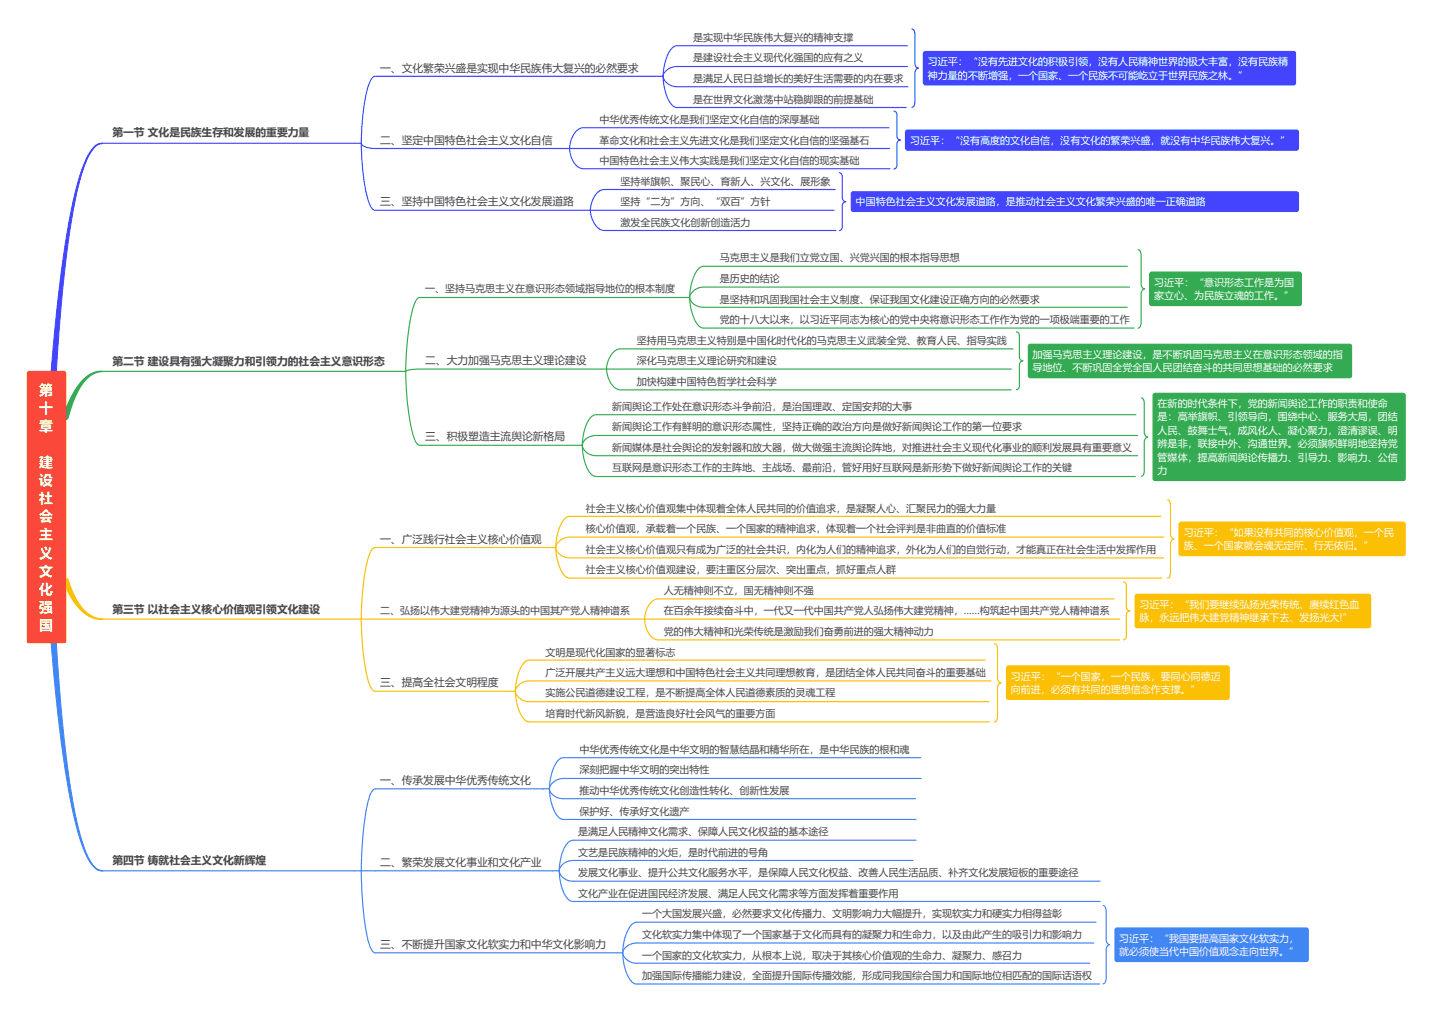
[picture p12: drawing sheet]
<svg xmlns="http://www.w3.org/2000/svg" width="420mm" height="297mm" viewBox="0 0 420 297" stroke-linecap="round" stroke-linejoin="round" font-family="sans-serif">
<path d="M267.5 8.5a1.25 1.25 0 0 1 .9 1.4l.1 9a1.23 1.23 0 0 0 1 1.1 1.33 1.33 0 0 0-1.1 1.2v9a1.24 1.24 0 0 1-1 1.3M262.2 32.6a.98 .98 0 0 1 1 1.1v6.5a1.06 1.06 0 0 0 1 .9 1.14 1.14 0 0 0-1 .9v6.6a.99 .99 0 0 1-1 1M246.2 50.7a.98 .98 0 0 1 .9 1l.1 6.6a1.06 1.06 0 0 0 1 .8 1.14 1.14 0 0 0-1.1 1v6.6a.99 .99 0 0 1-1 .9" fill="none" stroke="#44f" stroke-width=".34"/>
<path d="M333.8 73.2a1.25 1.25 0 0 1 1 1.5v8.9a1.23 1.23 0 0 0 1 1.1 1.33 1.33 0 0 0-1 1.3v8.9a1.24 1.24 0 0 1-1 1.3M298.1 97.3a.98 .98 0 0 1 1 1.1v6.6a1.06 1.06 0 0 0 1 .8 1.14 1.14 0 0 0-1 .9v6.6a.99 .99 0 0 1-1 1M334.8 116.7a1.25 1.25 0 0 1 .9 1.4l.1 9a1.23 1.23 0 0 0 1 1.1 1.33 1.33 0 0 0-1.1 1.2v9a1.24 1.24 0 0 1-1 1.3" fill="none" stroke="#34ab52" stroke-width=".34"/>
<path d="M342.5 146.5a1.25 1.25 0 0 1 .9 1.5l.1 8.9a1.23 1.23 0 0 0 1 1.1 1.33 1.33 0 0 0-1.1 1.3v8.9a1.24 1.24 0 0 1-1 1.3M329.5 170.6a.98 .98 0 0 1 1 1.1v6.6a1.06 1.06 0 0 0 1 .8 1.14 1.14 0 0 0-1 .9v6.7a.99 .99 0 0 1-1 .9M291.7 188.7a1.25 1.25 0 0 1 1 1.5v8.9a1.23 1.23 0 0 0 1 1.1 1.33 1.33 0 0 0-1 1.3v8.9a1.24 1.24 0 0 1-1 1.3" fill="none" stroke="#fbbf04" stroke-width=".34"/>
<path d="M323.6 265.5a1.25 1.25 0 0 1 1 1.5v8.9a1.23 1.23 0 0 0 1 1.1 1.33 1.33 0 0 0-1 1.2l-.1 9a1.24 1.24 0 0 1-.9 1.3" fill="none" stroke="#4087f3" stroke-width=".34"/>
<path d="M27.5 43.2a3 3 0 0 1 2.6-1.2 6.8 6.8 0 0 0-4.6 4.8l-1.4 3.9-1.3 4.8-2.4 13.1-2.1 17.3-1.7 21.6a3.1 3.1 0 0 1-.6 2.3 .96 .96 0 0 1-1-.5 .96 .96 0 0 1 .1-1l2.4-25.1 1.5-10.6 1.5-9.1 1.6-7.2 1.7-6 1.8-4.4z" fill-rule="evenodd" fill="#44f"/>
<path d="M27.5 43.2a3 3 0 0 1 2.6-1.2 6.8 6.8 0 0 0-4.6 4.8l-1.4 3.9-1.3 4.8-2.4 13.1-2.1 17.3-1.7 21.6a3.1 3.1 0 0 1-.6 2.3 .96 .96 0 0 1-1-.5 .96 .96 0 0 1 .1-1l2.4-25.1 1.5-10.6 1.5-9.1 1.6-7.2 1.7-6 1.8-4.4z" fill="none" stroke="#44f" stroke-width=".29"/>
<path d="M110.1 22.4a2.79 2.79 0 0 0-1.8 2.2 59.9 59.9 0 0 0-2.3 17.4h-1.9M110.1 43.5l-2.7-.3a1.73 1.73 0 0 1-1.4-1.2 62.9 62.9 0 0 0 2.3 17.4 2.79 2.79 0 0 0 1.8 2.3" fill="none" stroke="#44f" stroke-width=".34"/>
<path d="M24.3 111.4a6.9 6.9 0 0 1 5.8-2.5 9.3 9.3 0 0 0-7.3 6.1l-2.4 5.9a3 3 0 0 1-1 2.1 .95 .95 0 0 1-.9-.6 .95 .95 0 0 1 .3-1.1l2.6-5.8 1.4-2.3z" fill-rule="evenodd" fill="#34ab52"/>
<path d="M24.3 111.4a6.9 6.9 0 0 1 5.8-2.5 9.3 9.3 0 0 0-7.3 6.1l-2.4 5.9a3 3 0 0 1-1 2.1 .95 .95 0 0 1-.9-.6 .95 .95 0 0 1 .3-1.1l2.6-5.8 1.4-2.3z" fill="none" stroke="#34ab52" stroke-width=".29"/>
<path d="M123.1 87.2a3 3 0 0 0-1.7 2.5 73 73 0 0 0-2.4 19.2h-1.8M123.1 108.2l-2.6 .2-1.4 .4a65.7 65.7 0 0 0 2.7 20.4l.8 1.2 .5 .2" fill="none" stroke="#34ab52" stroke-width=".34"/>
<path d="M18.7 169.7a.95 .95 0 0 1 1.1 0 .95 .95 0 0 1 .4 1l1.3 3.2 1.5 2.8a9.2 9.2 0 0 0 7.1 4.8 9.5 9.5 0 0 1-8.4-5l-2.5-4.5a2.85 2.85 0 0 1-.5-2.3z" fill-rule="evenodd" fill="#fbbf04"/>
<path d="M18.7 169.7a.95 .95 0 0 1 1.1 0 .95 .95 0 0 1 .4 1l1.3 3.2 1.5 2.8a9.2 9.2 0 0 0 7.1 4.8 9.5 9.5 0 0 1-8.4-5l-2.5-4.5a2.85 2.85 0 0 1-.5-2.3z" fill="none" stroke="#fbbf04" stroke-width=".29"/>
<path d="M110.1 160.5a2.9 2.9 0 0 0-1.8 2.4 67.5 67.5 0 0 0-2.3 18.6h-1.9M110.1 181.5h-4a67.4 67.4 0 0 0 2.2 18.8 2.93 2.93 0 0 0 1.8 2.4" fill="none" stroke="#fbbf04" stroke-width=".34"/>
<path d="M15.2 187.9a.82 .82 0 0 1 1-.2 .82 .82 0 0 1 .3 1l1.7 21.9 2.1 17.6 2.4 13.4 1.4 5.1 1.4 3.9a8.6 8.6 0 0 0 3.6 4.5l1 .3a5.8 5.8 0 0 1-4.5-3.9l-1.6-3.8-1.5-5.1-1.5-6.4-1.5-7.9-1.4-10-1.4-11.2-1.7-18.3z" fill-rule="evenodd" fill="#4087f3"/>
<path d="M15.2 187.9a.82 .82 0 0 1 1-.2 .82 .82 0 0 1 .3 1l1.7 21.9 2.1 17.6 2.4 13.4 1.4 5.1 1.4 3.9a8.6 8.6 0 0 0 3.6 4.5l1 .3a5.8 5.8 0 0 1-4.5-3.9l-1.6-3.8-1.5-5.1-1.5-6.4-1.5-7.9-1.4-10-1.4-11.2-1.7-18.3z" fill="none" stroke="#4087f3" stroke-width=".29"/>
<g fill="none" stroke="#4087f3" stroke-width=".34">
<path d="M110.1 231.3a2.92 2.92 0 0 0-1.7 2.4 88 88 0 0 0-2.4 21.7h-1.9M161.2 231.3a3.9 3.9 0 0 0 4.1 2.9M161.2 231.3a13.4 13.4 0 0 0 2.9 8.5l1.2 .5M165.3 222.2a4.6 4.6 0 0 0-3.1 3.7l-.6 2.1-.4 3.3h-1.9M165.3 228.3a4 4 0 0 0-4.1 3M110.1 255.4h-4a85.5 85.5 0 0 0 2.3 21.6 2.92 2.92 0 0 0 1.7 2.4M164.1 255.4a3.8 3.8 0 0 0 4 3M164.1 255.4a13.1 13.1 0 0 0 2.8 8.4l1.2 .5M168.1 246.4a4.4 4.4 0 0 0-3.1 3.6l-.6 2.2-.3 3.2h-1.9M168.1 252.3a3.8 3.8 0 0 0-4 3.1M182.7 279.4a13.6 13.6 0 0 0 2.9 8.7l1.2 .4M182.7 279.4a4 4 0 0 0 4.1 3.1"/>
<path d="M186.8 270.4a4.6 4.6 0 0 0-3.1 3.7l-.6 2.1-.4 3.2h-1.9M186.8 276.5a3.9 3.9 0 0 0-4.1 2.9"/>
</g>
<path d="M198.6 13.4a4.6 4.6 0 0 0-3.1 3.7l-.6 2.1-.3 3.2h-1.9M198.6 19.5a3.9 3.9 0 0 0-4 2.9M171.2 37.5a4.8 4.8 0 0 0-3.8 4.3l-.3 1.7h-1.8M194.6 22.4a4 4 0 0 0 4 3M194.6 22.4a13.6 13.6 0 0 0 2.8 8.6l1.2 .5M171.2 43.5h-4a6.2 6.2 0 0 0 3.2 5.8l.8 .2M177.3 55.6a4.8 4.8 0 0 0-3.8 4.3l-.3 1.8h-1.8M177.3 61.7h-4a6.3 6.3 0 0 0 3.2 5.8l.8 .1" fill="none" stroke="#44f" stroke-width=".34"/>
<path d="M206.4 78.1a4.6 4.6 0 0 0-3.1 3.7l-.6 2.1-.3 3.3h-1.9M202.4 87.2a3.9 3.9 0 0 0 4 2.9M202.4 87.2a13.4 13.4 0 0 0 2.8 8.5l1.2 .5M206.4 84.2a4 4 0 0 0-4 3M182 102.3a4.8 4.8 0 0 0-3.8 4.2l-.2 1.7h-1.9M182 108.2h-3.9a6.6 6.6 0 0 0 3.2 6l.7 .1M170.9 130.6a3.8 3.8 0 0 0 4 3M170.9 130.6a13.4 13.4 0 0 0 2.7 8.6l1.3 .5M174.9 121.6a4.4 4.4 0 0 0-3.1 3.7l-.6 2.1-.3 3.2h-1.9M174.9 127.7a3.7 3.7 0 0 0-4 2.9" fill="none" stroke="#34ab52" stroke-width=".34"/>
<path d="M167.1 151.4a4.6 4.6 0 0 0-3.1 3.7l-.6 2.2-.3 3.2h-1.9M167.1 157.5a4 4 0 0 0-4 3M163.1 160.5a4 4 0 0 0 4 3.1M163.1 160.5a13.4 13.4 0 0 0 2.8 8.5l1.2 .5M193.2 175.6a4.7 4.7 0 0 0-3.8 4.2l-.3 1.7h-1.8M155.3 193.6a4.6 4.6 0 0 0-3.1 3.6l-.6 2.2-.4 3.3h-1.8M155.3 199.7a4 4 0 0 0-4.1 3M193.2 181.5h-4a6.4 6.4 0 0 0 3.2 6l.8 .1M151.2 202.7a4 4 0 0 0 4.1 3.1M151.2 202.7a13.4 13.4 0 0 0 2.9 8.5l1.2 .5" fill="none" stroke="#fbbf04" stroke-width=".34"/>
<path d="M8.1 109.1l10.5-.2a.62 .62 0 0 1 .7 .7v78.2a.62 .62 0 0 1-.7 .7h-9.9a.56 .56 0 0 1-.7-.7v-78.2z" fill-rule="evenodd" fill="#fa493a"/>
<path d="M8.1 109.1l10.5-.2a.62 .62 0 0 1 .7 .7v78.2a.62 .62 0 0 1-.7 .7h-9.9a.56 .56 0 0 1-.7-.7v-78.2z" fill="none" stroke="#fa493a" stroke-width=".34"/>
<path d="M198.6 13.4h67.8M198.6 19.5h67.8M110.1 22.4h82.6M198.6 25.4h67.9M198.6 31.5h67.4M30 42h74.1M110.1 43.5h55.2M110.1 61.7h61.3" fill="none" stroke="#44f" stroke-width=".34"/>
<path d="M123.1 87.2h77.4M30 108.9h87.2M123.1 108.2h53M123.1 130.6h45.9" fill="none" stroke="#34ab52" stroke-width=".34"/>
<path d="M110.1 160.5h51.1M30 181.5h74.1M110.1 181.5h77.2M110.1 202.7h39.3" fill="none" stroke="#fbbf04" stroke-width=".34"/>
<path d="M110.1 231.3h49.2M30 255.4h74.1M110.1 255.4h52.1M110.1 279.4h70.7" fill="none" stroke="#4087f3" stroke-width=".34"/>
<path d="M271.1 15.3l.5-.2h107.9a.56 .56 0 0 1 .6 .7v8.4a.62 .62 0 0 1-.6 .7h-107.9l-.5-.2-.2-.5v-8.4z" fill-rule="evenodd" fill="#44f"/>
<path d="M271.1 15.3l.5-.2h107.9a.56 .56 0 0 1 .6 .7v8.4a.62 .62 0 0 1-.6 .7h-107.9l-.5-.2-.2-.5v-8.4zM171.2 37.5h89.7M171.2 43.5h89.9M171.2 49.5h90.1" fill="none" stroke="#44f" stroke-width=".34"/>
<path d="M265.9 38.3l.5-.2h113.9a.56 .56 0 0 1 .7 .7v4.6a.62 .62 0 0 1-.7 .7h-113.9l-.5-.3-.2-.4v-4.6z" fill-rule="evenodd" fill="#44f"/>
<path d="M265.9 38.3l.5-.2h113.9a.56 .56 0 0 1 .7 .7v4.6a.62 .62 0 0 1-.7 .7h-113.9l-.5-.3-.2-.4v-4.6zM177.3 55.6h67.9M177.3 61.7h67.5M177.3 67.6h68.1" fill="none" stroke="#44f" stroke-width=".34"/>
<path d="M249.9 56.4l.5-.2h129.9a.56 .56 0 0 1 .7 .7v4.4a.56 .56 0 0 1-.7 .7h-129.9a.56 .56 0 0 1-.6-.7z" fill-rule="evenodd" fill="#44f"/>
<path d="M249.9 56.4l.5-.2h129.9a.56 .56 0 0 1 .7 .7v4.4a.56 .56 0 0 1-.7 .7h-129.9a.56 .56 0 0 1-.6-.7z" fill="none" stroke="#44f" stroke-width=".34"/>
<path d="M206.4 78.1h124.5M206.4 84.2h125.1M206.4 90.1h124.5M206.4 96.2h126.5" fill="none" stroke="#34ab52" stroke-width=".34"/>
<path d="M337.5 80l.5-.2h43.1a.62 .62 0 0 1 .7 .7v8.4a.56 .56 0 0 1-.7 .7h-43.1a.62 .62 0 0 1-.7-.7v-8.4z" fill-rule="evenodd" fill="#34ab52"/>
<path d="M337.5 80l.5-.2h43.1a.62 .62 0 0 1 .7 .7v8.4a.56 .56 0 0 1-.7 .7h-43.1a.62 .62 0 0 1-.7-.7v-8.4zM182 102.3h115.3M182 108.2h114.8M182 114.3h114.8" fill="none" stroke="#34ab52" stroke-width=".34"/>
<path d="M301.9 101.1l.5-.2h93.5a.56 .56 0 0 1 .7 .7v8.5a.62 .62 0 0 1-.7 .7h-93.5a.62 .62 0 0 1-.7-.7z" fill-rule="evenodd" fill="#34ab52"/>
<path d="M301.9 101.1l.5-.2h93.5a.56 .56 0 0 1 .7 .7v8.5a.62 .62 0 0 1-.7 .7h-93.5a.62 .62 0 0 1-.7-.7zM174.9 121.6h158.5M174.9 127.7h159M174.9 133.6h159M174.9 139.7h158.3" fill="none" stroke="#34ab52" stroke-width=".34"/>
<path d="M338.5 115.5l.5-.2h72.6a.62 .62 0 0 1 .7 .7v24.2a.56 .56 0 0 1-.7 .7h-72.6a.56 .56 0 0 1-.7-.7z" fill-rule="evenodd" fill="#34ab52"/>
<path d="M338.5 115.5l.5-.2h72.6a.62 .62 0 0 1 .7 .7v24.2a.56 .56 0 0 1-.7 .7h-72.6a.56 .56 0 0 1-.7-.7z" fill="none" stroke="#34ab52" stroke-width=".34"/>
<path d="M167.1 151.4h173.6M167.1 157.5h174.4M167.1 163.6h174.4M167.1 169.5h173.9" fill="none" stroke="#fbbf04" stroke-width=".34"/>
<path d="M346.1 153.3l.5-.2h65a.62 .62 0 0 1 .7 .7v8.4a.56 .56 0 0 1-.7 .7h-65a.62 .62 0 0 1-.7-.7v-8.4z" fill-rule="evenodd" fill="#fbbf04"/>
<path d="M346.1 153.3l.5-.2h65a.62 .62 0 0 1 .7 .7v8.4a.56 .56 0 0 1-.7 .7h-65a.62 .62 0 0 1-.7-.7v-8.4zM193.2 175.6h133.8M193.2 181.5h135.5M193.2 187.6h135.5" fill="none" stroke="#fbbf04" stroke-width=".34"/>
<path d="M333.2 174.4l.5-.1h67.8a.56 .56 0 0 1 .6 .6v8.5a.62 .62 0 0 1-.6 .7h-67.8a.62 .62 0 0 1-.6-.7z" fill-rule="evenodd" fill="#fbbf04"/>
<path d="M333.2 174.4l.5-.1h67.8a.56 .56 0 0 1 .6 .6v8.5a.62 .62 0 0 1-.6 .7h-67.8a.62 .62 0 0 1-.6-.7zM155.3 193.6h133.9M155.3 199.7h135.6M155.3 205.8h134.9M155.3 211.7h135.1" fill="none" stroke="#fbbf04" stroke-width=".34"/>
<path d="M295.5 195.5l.5-.2h64a.62 .62 0 0 1 .7 .6v8.5a.56 .56 0 0 1-.7 .7h-64a.56 .56 0 0 1-.7-.7z" fill-rule="evenodd" fill="#fbbf04"/>
<path d="M295.5 195.5l.5-.2h64a.62 .62 0 0 1 .7 .6v8.5a.56 .56 0 0 1-.7 .7h-64a.56 .56 0 0 1-.7-.7z" fill="none" stroke="#fbbf04" stroke-width=".34"/>
<path d="M165.3 222.2h104.9M165.3 228.3h105.1M165.3 234.2h103.4M165.3 240.3h103.6M168.1 246.4h100.8M168.1 252.3h99.9M168.1 258.4h154.8M168.1 264.3h154.8M186.8 270.4h134.9M186.8 276.5h134.2M186.8 288.5h135.9M186.8 282.5h133.1" fill="none" stroke="#4087f3" stroke-width=".34"/>
<path d="M327.3 272.3l.5-.2h55.4a.56 .56 0 0 1 .7 .7v8.5a.62 .62 0 0 1-.7 .6h-55.4a.62 .62 0 0 1-.7-.6z" fill-rule="evenodd" fill="#4087f3"/>
<path d="M327.3 272.3l.5-.2h55.4a.56 .56 0 0 1 .7 .7v8.5a.62 .62 0 0 1-.7 .6h-55.4a.62 .62 0 0 1-.7-.6z" fill="none" stroke="#4087f3" stroke-width=".34"/>
<g font-size="4.1" fill="#fff">
<text x="11.5" y="115.7">第</text>
<text x="11.5" y="121">十</text>
<text x="11.5" y="126.3">章</text>
<text x="11.5" y="137">建</text>
<text x="11.5" y="142.3">设</text>
<text x="11.5" y="147.6">社</text>
<text x="11.5" y="152.9">会</text>
<text x="11.5" y="158.2">主</text>
<text x="11.5" y="163.5">义</text>
<text x="11.5" y="168.8">文</text>
<text x="11.5" y="174.1">化</text>
<text x="11.5" y="179.4">强</text>
<text x="11.5" y="184.7">国</text>
</g>
<g font-size="3.2" fill="#454545">
<text x="111.5" y="21">一、文化繁荣兴盛是实现中华民族伟大复兴的必然要求</text>
<text x="33" y="40">第一节 文化是民族生存和发展的重要力量</text>
<text x="111.5" y="42.1">二、坚定中国特色社会主义文化自信</text>
<text x="111.5" y="60.2">三、坚持中国特色社会主义文化发展道路</text>
<text x="33" y="106.9">第二节 建设具有强大凝聚力和引领力的社会主义意识形态</text>
<text x="124.7" y="106.8">二、大力加强马克思主义理论建设</text>
<text x="124.7" y="129.2">三、积极塑造主流舆论新格局</text>
<text x="111.5" y="159.1">一、广泛践行社会主义核心价值观</text>
<text x="33" y="179.6">第三节 以社会主义核心价值观引领文化建设</text>
<text x="111.5" y="201.3">三、提高全社会文明程度</text>
<text x="111.5" y="229.9">一、传承发展中华优秀传统文化</text>
<text x="33" y="253.3">第四节 铸就社会主义文化新辉煌</text>
<text x="111.5" y="253.9">二、繁荣发展文化事业和文化产业</text>
<text x="111.5" y="278">三、不断提升国家文化软实力和中华文化影响力</text>
</g>
<g font-size="2.9" fill="#454545">
<text x="203.4" y="12">是实现中华民族伟大复兴的精神支撑</text>
<text x="203.4" y="18">是建设社会主义现代化强国的应有之义</text>
<text x="203.4" y="24.1">是满足人民日益增长的美好生活需要的内在要求</text>
<text x="203.4" y="30.1">是在世界文化激荡中站稳脚跟的前提基础</text>
<text x="175.9" y="36">中华优秀传统文化是我们坚定文化自信的深厚基础</text>
<text x="175.9" y="42.1">革命文化和社会主义先进文化是我们坚定文化自信的坚强基石</text>
<text x="175.9" y="48.1">中国特色社会主义伟大实践是我们坚定文化自信的现实基础</text>
<text x="182.1" y="54.1">坚持举旗帜、聚民心、育新人、兴文化、展形象</text>
<text x="182.1" y="60.2">坚持“二为”方向、“双百”方针</text>
<text x="182.1" y="66.2">激发全民族文化创新创造活力</text>
<text x="211.2" y="76.7">马克思主义是我们立党立国、兴党兴国的根本指导思想</text>
<text x="211.2" y="82.8">是历史的结论</text>
<text x="124.7" y="85.7">一、坚持马克思主义在意识形态领域指导地位的根本制度</text>
<text x="211.2" y="88.8">是坚持和巩固我国社会主义制度、保证我国文化建设正确方向的必然要求</text>
<text x="211.2" y="94.7">党的十八大以来，以习近平同志为核心的党中央将意识形态工作作为党的一项极端重要的工作</text>
<text x="186.8" y="100.8">坚持用马克思主义特别是中国化时代化的马克思主义武装全党、教育人民、指导实践</text>
<text x="186.8" y="106.8">深化马克思主义理论研究和建设</text>
<text x="186.8" y="112.9">加快构建中国特色哲学社会科学</text>
<text x="179.6" y="120.1">新闻舆论工作处在意识形态斗争前沿，是治国理政、定国安邦的大事</text>
<text x="179.6" y="126.2">新闻舆论工作有鲜明的意识形态属性，坚持正确的政治方向是做好新闻舆论工作的第一位要求</text>
<text x="179.6" y="132.2">新闻媒体是社会舆论的发射器和放大器，做大做强主流舆论阵地，对推进社会主义现代化事业的顺利发展具有重要意义</text>
<text x="179.6" y="138.2">互联网是意识形态工作的主阵地、主战场、最前沿，管好用好互联网是新形势下做好新闻舆论工作的关键</text>
<text x="171.9" y="150">社会主义核心价值观集中体现着全体人民共同的价值追求，是凝聚人心、汇聚民力的强大力量</text>
<text x="171.9" y="156">核心价值观，承载着一个民族、一个国家的精神追求，体现着一个社会评判是非曲直的价值标准</text>
<text x="171.9" y="162.1">社会主义核心价值观只有成为广泛的社会共识，内化为人们的精神追求，外化为人们的自觉行动，才能真正在社会生活中发挥作用</text>
<text x="171.9" y="168.1">社会主义核心价值观建设，要注重区分层次、突出重点，抓好重点人群</text>
<text x="194.7" y="174.1">人无精神则不立，国无精神则不强</text>
<text x="111.5" y="180.2">二、弘扬以伟大建党精神为源头的中国其产党人精神谱系</text>
<text x="194.7" y="180.2">在百余年接续奋斗中，一代又一代中国共产党人弘扬伟大建党精神，……构筑起中国共产党人精神谱系</text>
<text x="194.7" y="186.2">党的伟大精神和光荣传统是激励我们奋勇前进的强大精神动力</text>
<text x="160.1" y="192.3">文明是现代化国家的显著标志</text>
<text x="160.1" y="198.2">广泛开展共产主义远大理想和中国特色社会主义共同理想教育，是团结全体人民共同奋斗的重要基础</text>
<text x="160.1" y="204.2">实施公民道德建设工程，是不断提高全体人民道德素质的灵魂工程</text>
<text x="160.1" y="210.3">培育时代新风新貌，是营造良好社会风气的重要方面</text>
<text x="170" y="220.8">中华优秀传统文化是中华文明的智慧结晶和精华所在，是中华民族的根和魂</text>
<text x="170" y="226.8">深刻把握中华文明的突出特性</text>
<text x="170" y="232.9">推动中华优秀传统文化创造性转化、创新性发展</text>
<text x="170" y="238.9">保护好、传承好文化遗产</text>
<text x="169.7" y="244.9">是满足人民精神文化需求、保障人民文化权益的基本途径</text>
<text x="169.7" y="251">文艺是民族精神的火炬，是时代前进的号角</text>
<text x="169.7" y="256.9">发展文化事业、提升公共文化服务水平，是保障人民文化权益、改善人民生活品质、补齐文化发展短板的重要途径</text>
<text x="169.7" y="262.9">文化产业在促进国民经济发展、满足人民文化需求等方面发挥着重要作用</text>
<text x="188.4" y="269">一个大国发展兴盛，必然要求文化传播力、文明影响力大幅提升，实现软实力和硬实力相得益彰</text>
<text x="188.4" y="275">文化软实力集中体现了一个国家基于文化而具有的凝聚力和生命力，以及由此产生的吸引力和影响力</text>
<text x="188.4" y="281.1">一个国家的文化软实力，从根本上说，取决于其核心价值观的生命力、凝聚力、感召力</text>
<text x="188.4" y="287.1">加强国际传播能力建设，全面提升国际传播效能，形成同我国综合国力和国际地位相匹配的国际话语权</text>
</g>
<g font-size="2.9" fill="#fff">
<text x="272.3" y="19.1">习近平：“没有先进文化的积极引领，没有人民精神世界的极大丰富，没有民族精</text>
<text x="272.3" y="23.1">神力量的不断增强，一个国家、一个民族不可能屹立于世界民族之林。”</text>
<text x="267.1" y="42.1">习近平：“没有高度的文化自信，没有文化的繁荣兴盛，就没有中华民族伟大复兴。”</text>
<text x="251.1" y="60.2">中国特色社会主义文化发展道路，是推动社会主义文化繁荣兴盛的唯一正确道路</text>
<text x="338.7" y="83.8">习近平：“意识形态工作是为国</text>
<text x="338.7" y="87.7">家立心、为民族立魂的工作。”</text>
<text x="303" y="104.9">加强马克思主义理论建设，是不断巩固马克思主义在意识形态领域的指</text>
<text x="303" y="108.8">导地位、不断巩固全党全国人民团结奋斗的共同思想基础的必然要求</text>
<text x="339.7" y="119.3">在新的时代条件下，党的新闻舆论工作的职责和使命</text>
<text x="339.7" y="123.3">是：高举旗帜、引领导向，围绕中心、服务大局，团结</text>
<text x="339.7" y="127.2">人民、鼓舞士气，成风化人、凝心聚力，澄清谬误、明</text>
<text x="339.7" y="131.2">辨是非，联接中外、沟通世界。必须旗帜鲜明地坚持党</text>
<text x="339.7" y="135.1">管媒体，提高新闻舆论传播力、引导力、影响力、公信</text>
<text x="339.7" y="139.1">力</text>
<text x="347.3" y="157.2">习近平：“如果没有共同的核心价值观，一个民</text>
<text x="347.3" y="161.1">族、一个国家就会魂无定所、行无依归。”</text>
<text x="334.4" y="178.3">习近平：“我们要继续弘扬光荣传统、赓续红色血</text>
<text x="334.4" y="182.2">脉，永远把伟大建党精神继承下去、发扬光大!”</text>
<text x="296.5" y="199.4">习近平：“一个国家，一个民族，要同心同德迈</text>
<text x="296.5" y="203.3">向前进，必须有共同的理想信念作支撑。”</text>
<text x="328.4" y="276.1">习近平：“我国要提高国家文化软实力，</text>
<text x="328.4" y="280.1">就必须使当代中国价值观念走向世界。”</text>
</g>
</svg>
